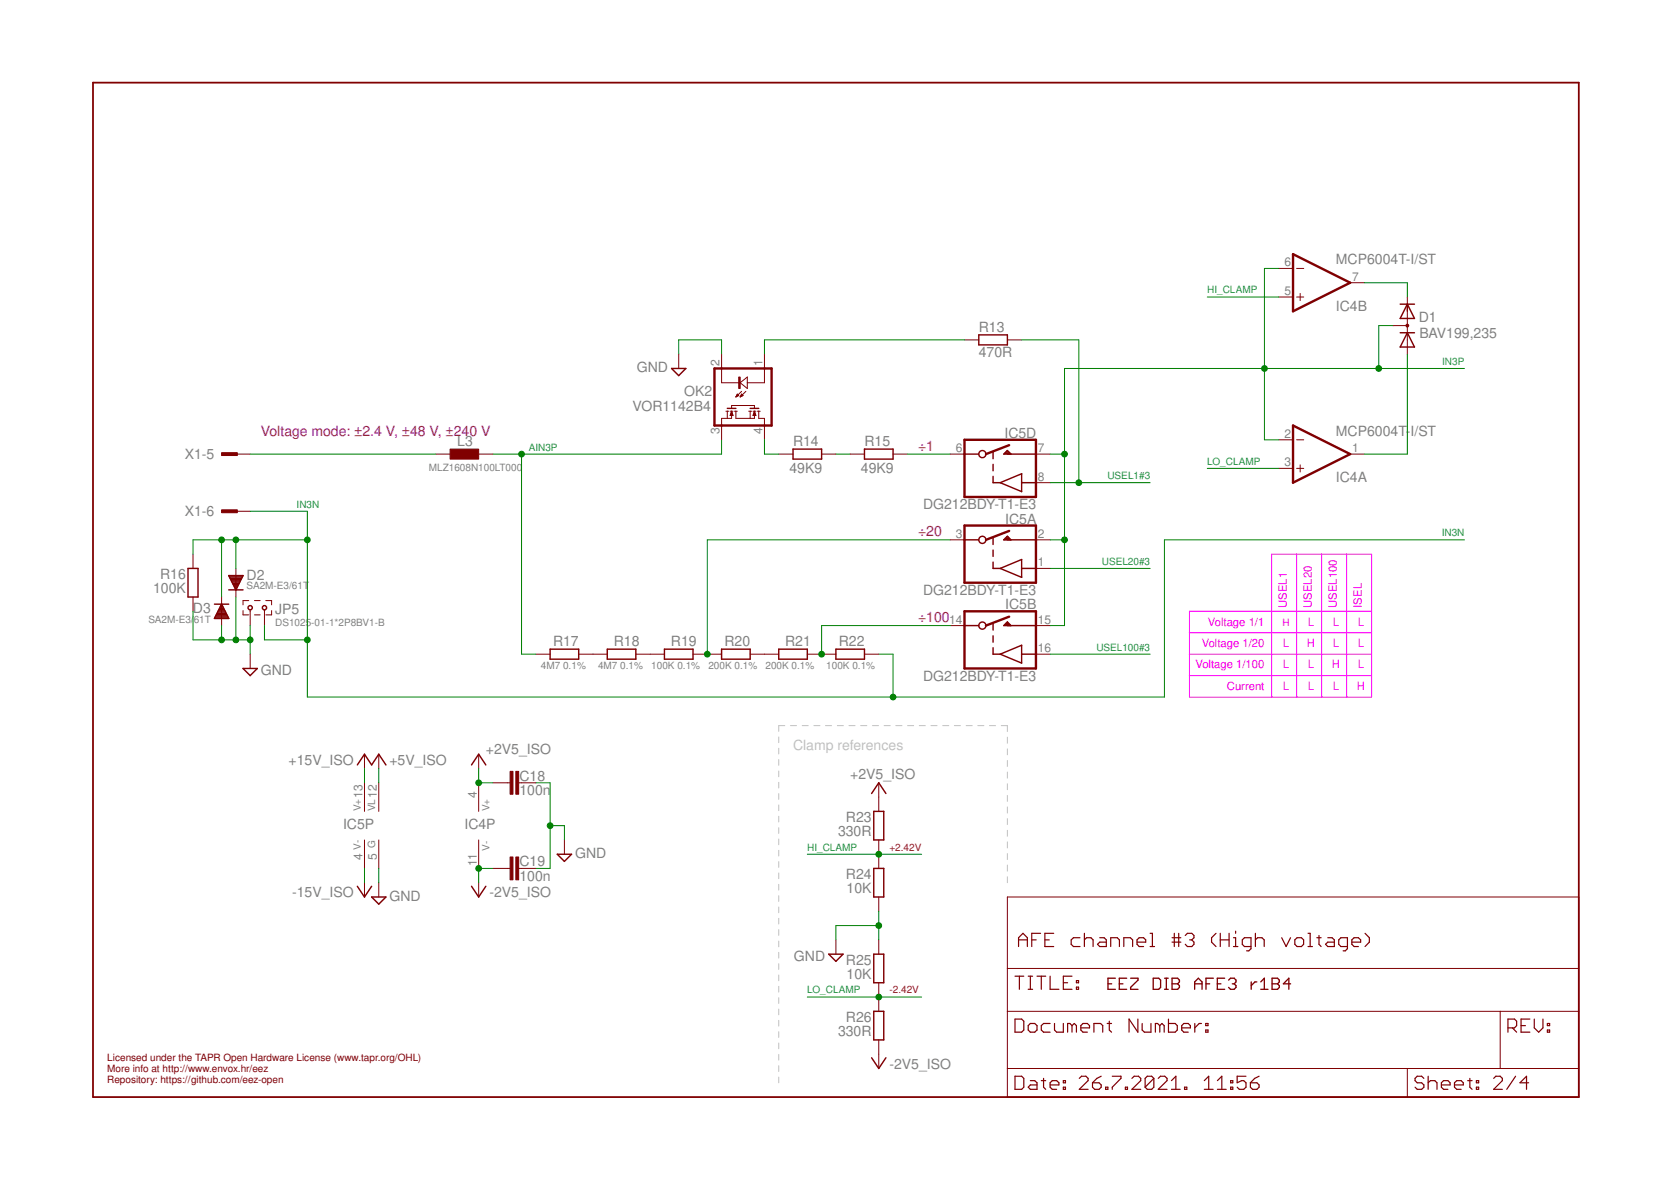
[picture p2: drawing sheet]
<svg xmlns="http://www.w3.org/2000/svg" width="297mm" height="210mm" viewBox="0 0 297 210" stroke-linecap="round" stroke-linejoin="round" font-family="sans-serif">
<g fill="none" stroke="#c0c0c0" stroke-width=".18">
<path d="M138.4 131v1M138.4 133v1M138.4 135v1M138.4 137v1M138.4 139v1.1M139.5 129h-1.1v1M140.5 129h1.1M142.6 129h1.1M144.7 129h1.1M146.7 129h1.1M148.8 129h1.1M150.9 129h1.1"/>
<path d="M153 129h1.1M155.1 129h1.1M157.2 129h1M159.2 129h1.1M161.3 129h1.1M163.4 129h1.1M165.5 129h1.1M167.6 129h1.1M169.7 129h1M171.7 129h1.1M173.8 129h1.1M175.9 129h1.1"/>
<path d="M178 129h1.1v1M179.1 131v1.1M179.1 133.1v1.1M179.1 135.2v1M179.1 137.2v1.1M179.1 139.3v1.1M138.4 141.1v1M138.4 143.1v1M138.4 145.1v1M138.4 147.1v1M138.4 149.1v1M138.4 151.1v1"/>
<path d="M138.4 153.1v1.1M138.4 155.2v1M138.4 157.2v1M138.4 159.2v1M179.1 141.4v1M179.1 143.4v1.1M179.1 145.5v1.1M179.1 147.6v1M179.1 149.6v1.1M179.1 151.7v1.1M179.1 153.8v1M179.1 155.8v1.1"/>
<path d="M138.4 161.2v1M138.4 163.2v1M138.4 165.2v1M138.4 167.3v1M138.4 169.3v1M138.4 171.3v1M138.4 173.3v1M138.4 175.3v1M138.4 177.3v1.1M138.4 179.3v1.1M138.4 181.4v1M138.4 183.4v1"/>
<path d="M138.4 185.4v1M138.4 187.4v1M138.4 189.4v1M138.4 191.4v1"/>
</g>
<g fill="none" stroke="#800000" stroke-width=".21">
<path d="M180.4 173.5h1.6M181.1 168.2v-1.5l.7-.8 .8 .8v1.5M181.1 167h1.5M181.2 173.5v2.3M182.8 173.5h.8M182.8 175.8h.8M183.2 173.5v2.3M183.4 167h.8M184.3 173.5h1.6M185 165.9h-1.6v2.3M185.1 173.5v2.3M185.7 167h.8"/>
<path d="M186.7 173.5v2.3h1.5M187.3 165.9h-1.6v2.3h1.6M189 174.7h.8M190.6 173.5h-1.6v2.3h1.6M191.3 175.5h.4v.3h-.4zM191.3 174.3h.4v.4h-.4zM192 166.7h-1.2l-.4 .3v.8l.4 .4h1.2M192.8 167l.3-.3h.8l.4 .3v1.2M192.8 165.9v2.3M195.5 166.7h.8l.4 .3v1.2h-1.2l-.4-.4 .4-.4h1.2M197.4 168.2v-1.5h1.2l.4 .3v1.2M199.8 168.2v-1.5h1.1l.4 .3v1.2"/>
<path d="M202.1 167.4h1.6v-.4l-.4-.3h-.8l-.4 .3v.8l.4 .4h.8M204.4 165.9h.5v2.3M204.4 168.2h.8M208.3 166.7h1.6M208.3 167.4h1.6M208.7 165.9v2.3M209.5 165.9v2.3M210.7 166.3l.4-.4h.8l.3 .4v.4l-.3 .3M211.5 167h.4M211.9 167l.3 .4v.4l-.3 .4h-.8l-.4-.4M216.2 165.9l-.8 .8v.7l.8 .8M216.9 167h1.6"/>
<path d="M216.9 165.9v2.3M218.5 165.9v2.3M219.3 168.2h.7M219.3 166.7h.3v1.5M219.6 165.5v.4M222.4 168.2h-1.2l-.4-.4v-.8l.4-.3h1.2v1.9l-.4 .4h-.4M223.2 167l.3-.3h.8l.4 .3v1.2M223.2 165.9v2.3M227.8 166.7l.8 1.5 .8-1.5M230.2 167l.4-.3h.8l.3 .3v.8l-.3 .4h-.8l-.4-.4zM232.5 165.9h.4v2.3M232.5 168.2h.8"/>
<path d="M234.1 166.7h.7M234.5 166.3v1.5l.3 .4M236 166.7h.8l.4 .3v1.2h-1.2l-.4-.4 .4-.4h1.2M239.5 168.2h-1.1l-.4-.4v-.8l.4-.3h1.1v1.9l-.4 .4h-.3M240.3 167.4h1.6v-.4l-.4-.3h-.8l-.4 .3v.8l.4 .4h.8M242.7 165.9l.7 .8v.7l-.7 .8M180.4 181.1h1.2l.4 .4v1.6l-.4 .4h-1.2zM180.4 191.3h1.2l.4 .4v1.5l-.4 .4h-1.2zM182.8 182.3l.4-.4h.7l.4 .4v.8l-.4 .4h-.7l-.4-.4zM183.2 192.1h.7l.4 .3v1.2h-1.1l-.4-.4 .4-.4h1.1M185.1 192.1h.8M185.5 191.7v1.5l.4 .4"/>
<path d="M186.7 192.8h1.5v-.4l-.4-.3h-.8l-.3 .3v.8l.3 .4h.8M186.7 181.9h-1.2l-.4 .4v.8l.4 .4h1.2M187.5 181.9v1.2l.3 .4h1.2v-1.6M189 193.2h.4v.4h-.4zM189 192.1h.4v.3h-.4zM190.6 182.3l-.4-.4h-.4v1.6M190.6 182.3l.4-.4 .3 .4v1.2M190.6 182.3v1.2M191.9 191.7l.4-.4h.7l.4 .4v.4l-1.5 1.5h1.5M192.1 182.7h1.6v-.4l-.4-.4h-.8l-.4 .4v.8l.4 .4h.8M194.2 192.4h1.2l.3 .4v.4l-.3 .4h-.8l-.4-.4zM194.5 183.5v-1.6h1.1l.4 .4v1.2"/>
<path d="M195.7 191.3l-.7 .4-.8 .7M196.5 193.2h.4v.4h-.4zM196.8 181.9h.8M197.2 181.5v1.6l.4 .4M197.7 191.3h1.6v.4l-1.6 1.5v.4M200 193.2h.4v.4h-.4zM201.2 191.7l.4-.4h.8l.4 .4v.4l-1.6 1.5h1.6M202.3 181.1v2.4l-1.6-2.4v2.4M203 181.9v1.2l.4 .4h1.2v-1.6M205.1 191.7v1.5l-.4 .4h-.8l-.3-.4M205.1 191.7l-.4-.4h-.8l-.3 .4v1.5M205.1 191.7l-1.5 1.5"/>
<path d="M205.9 191.7l.4-.4h.8l.4 .4v.4l-1.6 1.5h1.6M206.2 182.3l-.4-.4h-.4v1.6M206.2 182.3v1.2M206.2 182.3l.3-.4 .4 .4v1.2M207.7 181.1v2.4h1.2l.4-.4v-.8l-.4-.4h-1.2M208.2 193.6h1.6M208.2 192.1l.8-.8v2.3M210.1 182.7h1.5v-.4l-.4-.4h-.8l-.3 .4v.8l.3 .4h.8M210.6 193.2h.4v.4h-.4zM212.4 181.9v1.6M213.6 181.9h-.4l-.8 .8M214.1 193.6h1.5"/>
<path d="M214.1 192.1l.8-.8v2.3M214.3 183.1h.4v.4h-.4zM214.3 181.9h.4v.4h-.4zM216.4 193.6h1.6M216.4 192.1l.8-.8v2.3M218.8 193.2h.3v.4h-.3zM218.8 192.1h.3v.3h-.3zM221.5 191.3h-1.6v1.1l.8-.3h.4l.4 .3v.8l-.4 .4h-.8l-.4-.4M222.3 192.4h1.1l.4 .4v.4l-.4 .4h-.7l-.4-.4zM223.8 191.3l-.8 .4-.7 .7M253.1 191.7l-.4-.4h-.8l-.4 .4v.4l.4 .3h.8l.4 .4v.4l-.4 .4h-.8l-.4-.4M253.9 192.4l.4-.3h.8l.3 .3v1.2"/>
<path d="M253.9 191.3v2.3M256.2 192.8h1.6v-.4l-.4-.3h-.8l-.4 .3v.8l.4 .4h.8M258.6 192.8h1.5v-.4l-.4-.3h-.7l-.4 .3v.8l.4 .4h.7M260.9 192.1h.8M261.3 191.7v1.5l.4 .4M262.4 193.2h.4v.4h-.4zM262.4 192.1h.4v.3h-.4zM265.5 191.7l.4-.4h.8l.4 .4v.4l-1.6 1.5h1.6M268.1 182.7h1.1l.4-.4v-.8l-.4-.4h-1.1v2.4M268.8 182.7l.8 .8M269.4 191.3l-1.6 2.3M270.4 182.3h.8"/>
<path d="M271.7 192.4h-1.5l1.2-1.1v2.3M271.9 181.1h-1.5v2.4h1.5M272.7 181.1v1.6l.8 .8 .8-.8v-1.6M275.1 183.1h.4v.4h-.4zM275.1 181.9h.4v.4h-.4z"/>
</g>
<path d="M16.5 14.7h264.1v180.3h-264.1z" fill="none" stroke="#800000" stroke-width=".32"/>
<g fill="none" stroke="#800000" stroke-width=".18">
<path d="M227.3 52.8h2.5M227.3 47.7h2.5M230.5 52.8h1.3M230.5 47.7h1.3M231.1 52.2v1.2M240 50.2h2.5M247.6 57.9h2.6M250.2 52.8v10.1M120.6 62.9v2.6M128.3 62.9v5.1h3.3M129 73.1h.5M129.3 73.1v1.3"/>
<path d="M129.8 73.1h.5M129.8 73.8h.5M129.9 73.7h.3M129.9 73.5h.3M129.9 73.4h.3M130 73.3h.1M130 73.2h.1M130 72.6v-.5h4.1v.5M130 73.1v1.3h-1.7v3.8M130 73.1l.3 .8h-.5zM130.6 73.1h.5M130.8 73.1v1.3h3.3v-1.3"/>
<path d="M130.8 70.5h.1M130.9 70.4h.2M131 70.3h.3M131 70.1h.2M131.1 70l.2 .3-.5 .2zM131.6 68l1.2-1v2zM131.6 70.5h.1M131.7 70.4h.2M131.7 70.3h.4M131.8 70.1h.1M131.8 69.6l-1 .9M131.8 70l.3 .3-.5 .2z"/>
<path d="M132.6 69.6l-1 .9M133.1 73.1h.5M133.3 73.1v1.3M133.9 73.1h.5M133.9 73.8h.4M133.9 73.7h.4M134 73.5h.3M134 73.4h.2M134 73.3h.2M134.1 73.2h.1M134.1 73.1l.3 .8h-.5zM134.6 73.1h.5"/>
<path d="M134.9 73.1v1.3h1v3.8M135.9 62.9v5.1h-3.1M171.4 60.4h2.6M179.1 60.4h2.5M227.3 78.2h2.5M230.5 78.2h1.3M34.3 98.5v2.5M41.9 80.7h2.6M41.9 90.9h2.6M77.5 80.7h2.5M85.1 80.7h2.5M138.4 80.7h2.6"/>
<path d="M146 80.7h2.6M151.1 80.7h2.6M158.7 80.7h2.6M168.9 80.7h2.5M168.9 95.9h2.5M184.1 80.7h2.6M184.1 85.8h2.6M184.1 95.9h2.6M227.3 83.2h2.5M230.5 83.2h1.3M231.1 82.6v1.3M240 80.7h2.5"/>
<path d="M34.3 106.1v2.5M39.4 106.1v5.1M41.9 101v5.1M43.2 108.5v.8h1M44.2 106.7h-1v.8M44.5 108.4v2.8M44.5 116.3v2.5M45.2 106.7h1M45.2 109.3h1M47 108.4v2.8M47.2 106.7h1.1v.8M48.3 108.5v.8h-1.1"/>
<path d="M95.2 116.3h2.6M102.9 116.3h5M113 116.3h5.1M123.2 116.3h5.1M133.3 116.3h5.1M143.5 116.3h5.1M153.7 116.3h2.5M168.9 111.2h2.5M184.1 116.3h2.6M184.1 101h2.6M184.1 111.2h2.6M64.8 134v2.6"/>
<path d="M64.8 139.1v5.1M67.3 134v2.6M67.3 139.1v5.1M85.1 134v2.6M85.1 139.1v5.1M87.6 139.1h3.1M92.2 139.1h3M156.2 139.1v5.1M64.8 149.3v5M64.8 156.9v2.5M67.3 149.3v5M67.3 156.9v2.5"/>
<path d="M85.1 149.3v5M85.1 156.9v2.5M87.6 154.3h3.1M92.2 154.3h3M100.3 149.3v2.5M156.2 149.3v5M156.2 159.4v2.6M179.1 159.4h101.5v35.6h-101.5zM148.6 167v2.6M156.2 167v2.6M156.2 174.7v5M179.1 179.7h101.5"/>
<path d="M179.1 172.1h101.5M266.7 179.7v10.2M156.2 184.8v5.1M179.1 189.9h101.5M250.2 189.9v5.1"/>
</g>
<g fill="none" stroke="#800000" stroke-width=".23">
<path d="M197 174.9h.6M198.3 173.9h-1.3v1.9h1.3M199 174.9h.6M200.3 173.9h-1.3v1.9h1.3M201 173.9h1.3v.3l-1.3 1.3v.3h1.3M205 173.9h1l.3 .3v1.3l-.3 .3h-1zM207 173.9h.7M207 175.8h.7M207.3 173.9v1.9M208.3 173.9h1l.4 .3v.3l-.4 .4 .4 .3v.3l-.4 .3h-1zM208.3 174.9h1M212.4 174.9h1.3"/>
<path d="M212.4 175.8v-1.3l.6-.6 .7 .6v1.3M214.4 174.9h.6M215.7 173.9h-1.3v1.9M216.4 174.9h.6M217.7 173.9h-1.3v1.9h1.3M218.4 174.2l.3-.3h.7l.3 .3v.3l-.3 .4M219.1 174.9h.3M219.4 174.9l.3 .3v.3l-.3 .3h-.7l-.3-.3M222.4 174.5v1.3M223.4 174.5h-.3l-.7 .7M224.1 175.8h1.3M224.1 174.5l.6-.6v1.9"/>
<path d="M226.1 173.9h1l.3 .3v.3l-.3 .4 .3 .3v.3l-.3 .3h-1zM226.1 174.9h1M229.4 174.9h-1.3l1-1v1.9"/>
</g>
<g fill="#800000" stroke="#800000" stroke-width=".18">
<path d="M39.4 80.5h2.8v.5h-2.8z"/>
<path d="M39.4 90.6h2.8v.5h-2.8z"/>
<path d="M131.3 67h.3v2h-.3z"/>
<path d="M80 79.8h5.1v1.8h-5.1z"/>
<path d="M90.7 137.1h.5v4.1h-.5z"/>
<path d="M91.7 137.1h.5v4.1h-.5z"/>
<path d="M90.7 152.3h.5v4.1h-.5z"/>
<path d="M91.7 152.3h.5v4.1h-.5z"/>
</g>
<g fill="none" stroke="#800000" stroke-width=".25">
<path d="M174 59.5h5.1v1.8h-5.1zM248.9 54.1h2.5M248.9 59.1h2.5M250.2 54.1l1.2 2.5h-2.5zM250.2 59.1l1.2 2.6h-2.5zM119.4 65.5h2.5l-1.3 1.3zM129.3 72.6h1.5M133.3 72.6h1.6M141 79.8h5v1.8h-5zM153.7 79.8h5v1.8h-5zM171.4 80.7h2.6M171.4 95.9h2.6"/>
<path d="M176.5 99.9v1.1h1.3M176.5 84.7v1.1h1.3M176.5 80.4v1.1M176.5 82.5v1.2M176.5 95.6v1.2M176.5 97.8v1.1M177.8 85.8l3.8-1.6v3.2zM178.5 95.9h1.1M178.6 80.6h.9M178.7 95.7h.7M178.8 80.3h.5M178.9 95.4h.3"/>
<path d="M179 80.1h.1M179.7 80.7l-.6-.6-.7 .6h5.7M179.7 95.9l-.6-.6-.7 .6h5.7M181.6 85.8h2.5M33.4 101h1.8v5.1h-1.8zM38.1 107.4h2.6M38.2 109.7h2.3M38.4 109.5h2M38.5 109.2h1.8M38.6 109h1.6M38.7 108.8h1.4M38.8 108.6h1.2"/>
<path d="M38.9 108.3h1M39 108.1h.8M39.1 107.9h.5M39.2 107.7h.3M39.3 107.4h.1M39.4 107.4l1.3 2.5h-2.6zM40.7 104.8h2.5M40.7 102.3h2.5l-1.3 2.5zM40.7 102.3h2.5M40.8 102.6h2.3M40.9 102.8h2M41 103h1.8"/>
<path d="M41.1 103.2h1.6M41.2 103.4h1.4M41.3 103.7h1.2M41.4 103.9h1M41.6 104.1h.7M41.7 104.3h.5M41.8 104.6h.3M41.9 104.8h.1M43.2 118.8h2.5l-1.2 1.3zM97.8 115.4h5.1v1.8h-5.1zM107.9 115.4h5.1v1.8h-5.1zM118.1 115.4h5.1v1.8h-5.1z"/>
<path d="M128.3 115.4h5v1.8h-5zM138.4 115.4h5.1v1.8h-5.1zM148.6 115.4h5.1v1.8h-5.1zM171.4 111.2h2.6M176.5 110.9v1.1M176.5 113v1.1M176.5 115.1v1.2h1.3M177.8 101l3.8-1.6v3.2zM177.8 116.3l3.8-1.6v3.2zM178.6 111h.9M178.8 110.8h.5M179.1 110.6l-.7 .6h5.7"/>
<path d="M179.1 110.6l.6 .6M179.1 110.6h.1M181.6 101h2.5M181.6 116.3h2.5M63.5 136l1.3-2 1.3 2 1.2-2 1.3 2M83.8 136l1.3-2 1.3 2M63.5 157.5l1.3 1.9 1.3-1.9M66.1 159.4h2.5l-1.3 1.3zM83.8 157.5l1.3 1.9 1.3-1.9M99.1 151.8h2.5l-1.3 1.3zM154.9 141l1.3-1.9 1.3 1.9M155.3 154.3h1.8v5.1h-1.8z"/>
<path d="M155.3 144.2h1.8v5.1h-1.8zM147.3 169.6h2.6l-1.3 1.3zM155.3 169.6h1.8v5.1h-1.8zM155.3 179.7h1.8v5.1h-1.8zM154.9 188l1.3 1.9 1.3-1.9"/>
<circle cx="174.6" cy="80.7" r=".64"/>
<circle cx="174.6" cy="95.9" r=".64"/>
<circle cx="44.5" cy="108" r=".38"/>
<circle cx="47" cy="108" r=".38"/>
<circle cx="174.6" cy="111.2" r=".64"/>
</g>
<g fill="none" stroke="#800000" stroke-width=".42">
<path d="M229.8 45.2l10.2 5-10.2 5.1zM127 65.5h10.2v10.1h-10.2zM171.4 78.2h12.7v10.1h-12.7zM179.4 79.1l-4.1 1.6M229.8 75.6l10.2 5.1-10.2 5.1zM171.4 93.4h12.7v10.2h-12.7zM179.4 94.4l-4.1 1.5M171.4 108.6h12.7v10.2h-12.7zM179.4 109.6l-4.1 1.6"/>
<circle cx="250.2" cy="57.9" r=".13"/>
</g>
<g fill="none" stroke="#008000" stroke-width=".18">
<path d="M214.6 52.8h12.7M227.3 47.7h-2.5v30.5h2.5M242.5 50.2h7.7v2.6M247.6 57.9h-2.5v7.6M120.6 62.9v-2.5h7.7v2.5M128.3 78.2v2.5h-40.7M135.9 78.2v2.5h2.5M171.4 60.4h-35.5v2.5M181.6 60.4h10.2v25.4M250.2 62.9v17.8h-7.7M260.3 65.5h-71.1v45.7h-2.5M39.4 95.9v10.2"/>
<path d="M41.9 95.9v5.1M44.5 80.7h33M44.5 90.9h10.1v33h152.4v-28h53.3M54.6 95.9h-20.3v2.6M92.7 80.7v35.6h2.5M148.6 80.7h2.5M161.3 80.7h7.6M168.9 95.9h-43.2v20.4M186.7 80.7h2.5M186.7 95.9h2.5M186.7 85.8h17.7M214.6 83.2h12.7"/>
<path d="M34.3 108.6v5.1h10.2M39.4 111.2v2.5M41.9 106.1v7.6M44.5 111.2v5.1M47 111.2v2.5h7.6M156.2 116.3h2.5v7.6M168.9 111.2h-22.9v5.1M186.7 116.3h17.7M186.7 101h17.7M64.8 136.6v2.5M67.3 136.6v2.5M85.1 136.6v2.5h2.5"/>
<path d="M95.2 139.1h2.6v15.2h-2.6M64.8 154.3v2.6M67.3 154.3v2.6M87.6 154.3h-2.5v2.6M97.8 146.7h2.5v2.6M143.5 151.8h20.3M143.5 177.2h20.3M156.2 162v5M156.2 164.5h-7.6v2.5"/>
</g>
<g fill="#008000" stroke="#008000" stroke-width=".18">
<circle cx="41.9" cy="113.7" r=".51"/>
<circle cx="44.5" cy="113.7" r=".51"/>
<circle cx="39.4" cy="113.7" r=".51"/>
<circle cx="156.2" cy="164.5" r=".51"/>
<circle cx="97.8" cy="146.7" r=".51"/>
<circle cx="146" cy="116.3" r=".51"/>
<circle cx="125.7" cy="116.3" r=".51"/>
<circle cx="156.2" cy="151.8" r=".51"/>
<circle cx="156.2" cy="177.2" r=".51"/>
<circle cx="92.7" cy="80.7" r=".51"/>
<circle cx="85.1" cy="139.1" r=".51"/>
<circle cx="85.1" cy="154.3" r=".51"/>
<circle cx="224.8" cy="65.5" r=".51"/>
<circle cx="245.1" cy="65.5" r=".51"/>
<circle cx="189.2" cy="95.9" r=".51"/>
<circle cx="189.2" cy="80.7" r=".51"/>
<circle cx="54.6" cy="113.7" r=".51"/>
<circle cx="54.6" cy="95.9" r=".51"/>
<circle cx="41.9" cy="95.9" r=".51"/>
<circle cx="39.4" cy="95.9" r=".51"/>
<circle cx="158.7" cy="123.9" r=".51"/>
<circle cx="191.8" cy="85.8" r=".51"/>
</g>
<path d="M230.5 98.5v25.4M234.9 98.5v25.4M239.4 98.5v25.4M211.4 112.5h32.4M211.4 116.3h32.4M243.8 108.6h-32.4v15.3h32.4v-25.4h-17.8v25.4M211.4 120.1h32.4" fill="none" stroke="#f0f" stroke-width=".18"/>
<g font-size="2.5" fill="#808080">
<text x="237.5" y="46.9">MCP6004T-I/ST</text>
<text x="174" y="59">R13</text>
<text x="237.5" y="55.2">IC4B</text>
<text x="252.2" y="57.2">D1</text>
<text x="252.3" y="60">BAV199,235</text>
<text x="174" y="63.4">470R</text>
<text x="113.2" y="66.1">GND</text>
<text x="121.6" y="70.3">OK2</text>
<text x="112.4" y="73">VOR1142B4</text>
<text x="178.5" y="77.8">IC5D</text>
<text x="237.5" y="77.4">MCP6004T-</text>
<text x="250.7" y="77.4">I/ST</text>
<text x="32.8" y="81.6">X1-5</text>
<text x="81.3" y="79.3">L3</text>
<text x="141" y="79.2">R14</text>
<text x="153.7" y="79.2">R15</text>
<text x="140.3" y="84">49K9</text>
<text x="153" y="84">49K9</text>
<text x="237.5" y="85.7">IC4A</text>
<text x="32.8" y="91.8">X1-6</text>
<text x="164.1" y="90.5">DG212BDY-T1-E3</text>
<text x="178.7" y="93.1">IC5A</text>
<text x="27.2" y="105.5">100K</text>
<text x="28.5" y="102.9">R16</text>
<text x="43.8" y="103.1">D2</text>
<text x="164.1" y="105.8">DG212BDY-T1-E3</text>
<text x="34.3" y="109">D3</text>
<text x="48.9" y="109.2">JP5</text>
<text x="178.7" y="108.3">IC5B</text>
<text x="46.4" y="119.9">GND</text>
<text x="98.3" y="114.8">R17</text>
<text x="109.1" y="114.8">R18</text>
<text x="119.3" y="114.8">R19</text>
<text x="128.8" y="114.8">R20</text>
<text x="139.6" y="114.8">R21</text>
<text x="149.1" y="114.8">R22</text>
<text x="164.1" y="121">DG212BDY-T1-E3</text>
<text x="51.3" y="135.9">+15V_ISO</text>
<text x="69.2" y="135.9">+5V_ISO</text>
<text x="86.4" y="134">+2V5_ISO</text>
<text x="92.3" y="141.3">100n</text>
<text x="92.3" y="138.7">C18</text>
<text x="151.1" y="138.5">+2V5_ISO</text>
<text x="61" y="147.4">IC5P</text>
<text x="82.6" y="147.4">IC4P</text>
<text x="149" y="148.6">330R</text>
<text x="150.4" y="146.1">R23</text>
<text x="92.3" y="154">C19</text>
<text x="102.2" y="152.5">GND</text>
<text x="51.9" y="159.4">-15V_ISO</text>
<text x="69.2" y="160.1">GND</text>
<text x="87" y="159.4">-2V5_ISO</text>
<text x="92.3" y="156.5">100n</text>
<text x="150.4" y="156.3">R24</text>
<text x="150.5" y="158.8">10K</text>
<text x="141.1" y="170.7">GND</text>
<text x="150.4" y="171.5">R25</text>
<text x="150.5" y="174">10K</text>
<text x="149" y="184.2">330R</text>
<text x="150.4" y="181.7">R26</text>
<text x="158.1" y="189.9">-2V5_ISO</text>
</g>
<g font-size="2.5" fill="#800080">
<text x="46.4" y="77.5">Voltage mode: ±2.4 V, ±48 V, ±240 V</text>
<text x="163.2" y="80.1">÷1</text>
<text x="163.2" y="95.3">÷20</text>
<text x="163.2" y="110.6">÷100</text>
</g>
<text font-size="2.5" fill="#c0c0c0" x="141" y="133.3">Clamp references</text>
<g font-size="2.1" fill="#808080">
<text x="228.3" y="47.3">6</text>
<text x="228.3" y="52.4">5</text>
<text x="240.4" y="49.9">7</text>
<text x="127.9" y="65.1" transform="rotate(-90 127.9 65.1)">2</text>
<text x="135.5" y="65.1" transform="rotate(-90 135.5 65.1)">1</text>
<text x="127.9" y="77.2" transform="rotate(-90 127.9 77.2)">3</text>
<text x="135.5" y="77.2" transform="rotate(-90 135.5 77.2)">4</text>
<text x="228.3" y="77.8">2</text>
<text x="169.9" y="80.4">6</text>
<text x="184.5" y="80.4">7</text>
<text x="228.3" y="82.9">3</text>
<text x="240.4" y="80.4">1</text>
<text x="184.5" y="85.4">8</text>
<text x="169.9" y="95.6">3</text>
<text x="184.5" y="95.6">2</text>
<text x="184.5" y="100.7">1</text>
<text x="168.7" y="110.8">14</text>
<text x="184.5" y="110.8">15</text>
<text x="184.5" y="115.9">16</text>
<text x="64.4" y="141.9" transform="rotate(-90 64.4 141.9)">13</text>
<text x="67" y="141.9" transform="rotate(-90 67 141.9)">12</text>
<text x="84.7" y="141.9" transform="rotate(-90 84.7 141.9)">4</text>
<text x="64.4" y="152.8" transform="rotate(-90 64.4 152.8)">4</text>
<text x="67" y="152.8" transform="rotate(-90 67 152.8)">5</text>
<text x="84.7" y="154" transform="rotate(-90 84.7 154)">11</text>
</g>
<g font-size="2" fill="#f0f">
<text x="214.7" y="111.2">Voltage 1/1</text>
<text x="228.7" y="108" transform="rotate(-90 228.7 108)">USEL1</text>
<text x="232.5" y="111.2">L</text>
<text x="233.2" y="108" transform="rotate(-90 233.2 108)">USEL20</text>
<text x="236.9" y="111.2">L</text>
<text x="237.6" y="108" transform="rotate(-90 237.6 108)">USEL100</text>
<text x="241.4" y="111.2">L</text>
<text x="242.1" y="108" transform="rotate(-90 242.1 108)">ISEL</text>
<text x="212.5" y="118.8">Voltage 1/100</text>
<text x="213.6" y="115">Voltage 1/20</text>
<text x="228" y="115">L</text>
<text x="228" y="118.8">L</text>
<text x="232.3" y="115">H</text>
<text x="232.5" y="118.8">L</text>
<text x="236.8" y="118.8">H</text>
<text x="236.9" y="115">L</text>
<text x="241.4" y="115">L</text>
<text x="241.4" y="118.8">L</text>
<text x="218.1" y="122.6">Current</text>
<text x="228" y="122.6">L</text>
<text x="232.5" y="122.6">L</text>
<text x="236.9" y="122.6">L</text>
<text x="241.2" y="122.6">H</text>
</g>
<g font-size="1.8" fill="#008080">
<text x="214.6" y="52.1">HI_CLAMP</text>
<text x="256.4" y="64.8">IN3P</text>
<text x="94" y="80.1">AIN3P</text>
<text x="214.6" y="82.6">LO_CLAMP</text>
<text x="196.9" y="85.2">USEL1#3</text>
<text x="52.7" y="90.2">IN3N</text>
<text x="256.3" y="95.3">IN3N</text>
<text x="195.9" y="100.4">USEL20#3</text>
<text x="194.9" y="115.6">USEL100#3</text>
<text x="143.5" y="151.2">HI_CLAMP</text>
<text x="143.5" y="176.6">LO_CLAMP</text>
</g>
<g font-size="1.8" fill="#808080">
<text x="76.2" y="83.6">MLZ1608N100LT000</text>
<text x="43.8" y="104.6">SA2M-E3/61T</text>
<text x="26.4" y="110.8">SA2M-E3/</text>
<text x="34.4" y="110.8">61T</text>
<text x="48.9" y="111.2">DS1025-01-1*2P8BV1-B</text>
<text x="96.1" y="118.9">4M7</text>
<text x="100.1" y="118.9">0.1%</text>
<text x="106.3" y="118.9">4M7</text>
<text x="110.3" y="118.9">0.1%</text>
<text x="115.8" y="118.9">100K 0.1%</text>
<text x="125.9" y="118.9">200K 0.1%</text>
<text x="136.1" y="118.9">200K 0.1%</text>
<text x="146.9" y="118.9">100K 0.1%</text>
<text x="64.1" y="144.2" transform="rotate(-90 64.1 144.2)">V+</text>
<text x="66.7" y="144.2" transform="rotate(-90 66.7 144.2)">VL</text>
<text x="87" y="144.2" transform="rotate(-90 87 144.2)">V+</text>
<text x="64.1" y="151" transform="rotate(-90 64.1 151)">V-</text>
<text x="66.7" y="150.7" transform="rotate(-90 66.7 150.7)">G</text>
<text x="87" y="151.2" transform="rotate(-90 87 151.2)">V-</text>
</g>
<text font-size="1.8" fill="#f0f" x="227.9" y="111.2">H</text>
<g font-size="1.8" fill="#f00">
<text x="158.1" y="151.2">+2.42V</text>
<text x="158.1" y="176.6">-2.42V</text>
</g>
<g font-size="1.8" fill="#800000">
<text x="19.1" y="188.6">Licensed under the TAPR Open Hardware License (www.tapr.org/OHL)</text>
<text x="19.1" y="190.5">More info at http://www.envox.hr/eez</text>
<text x="19.1" y="192.4">Repository: https://github.com/eez-open</text>
</g>
</svg>
